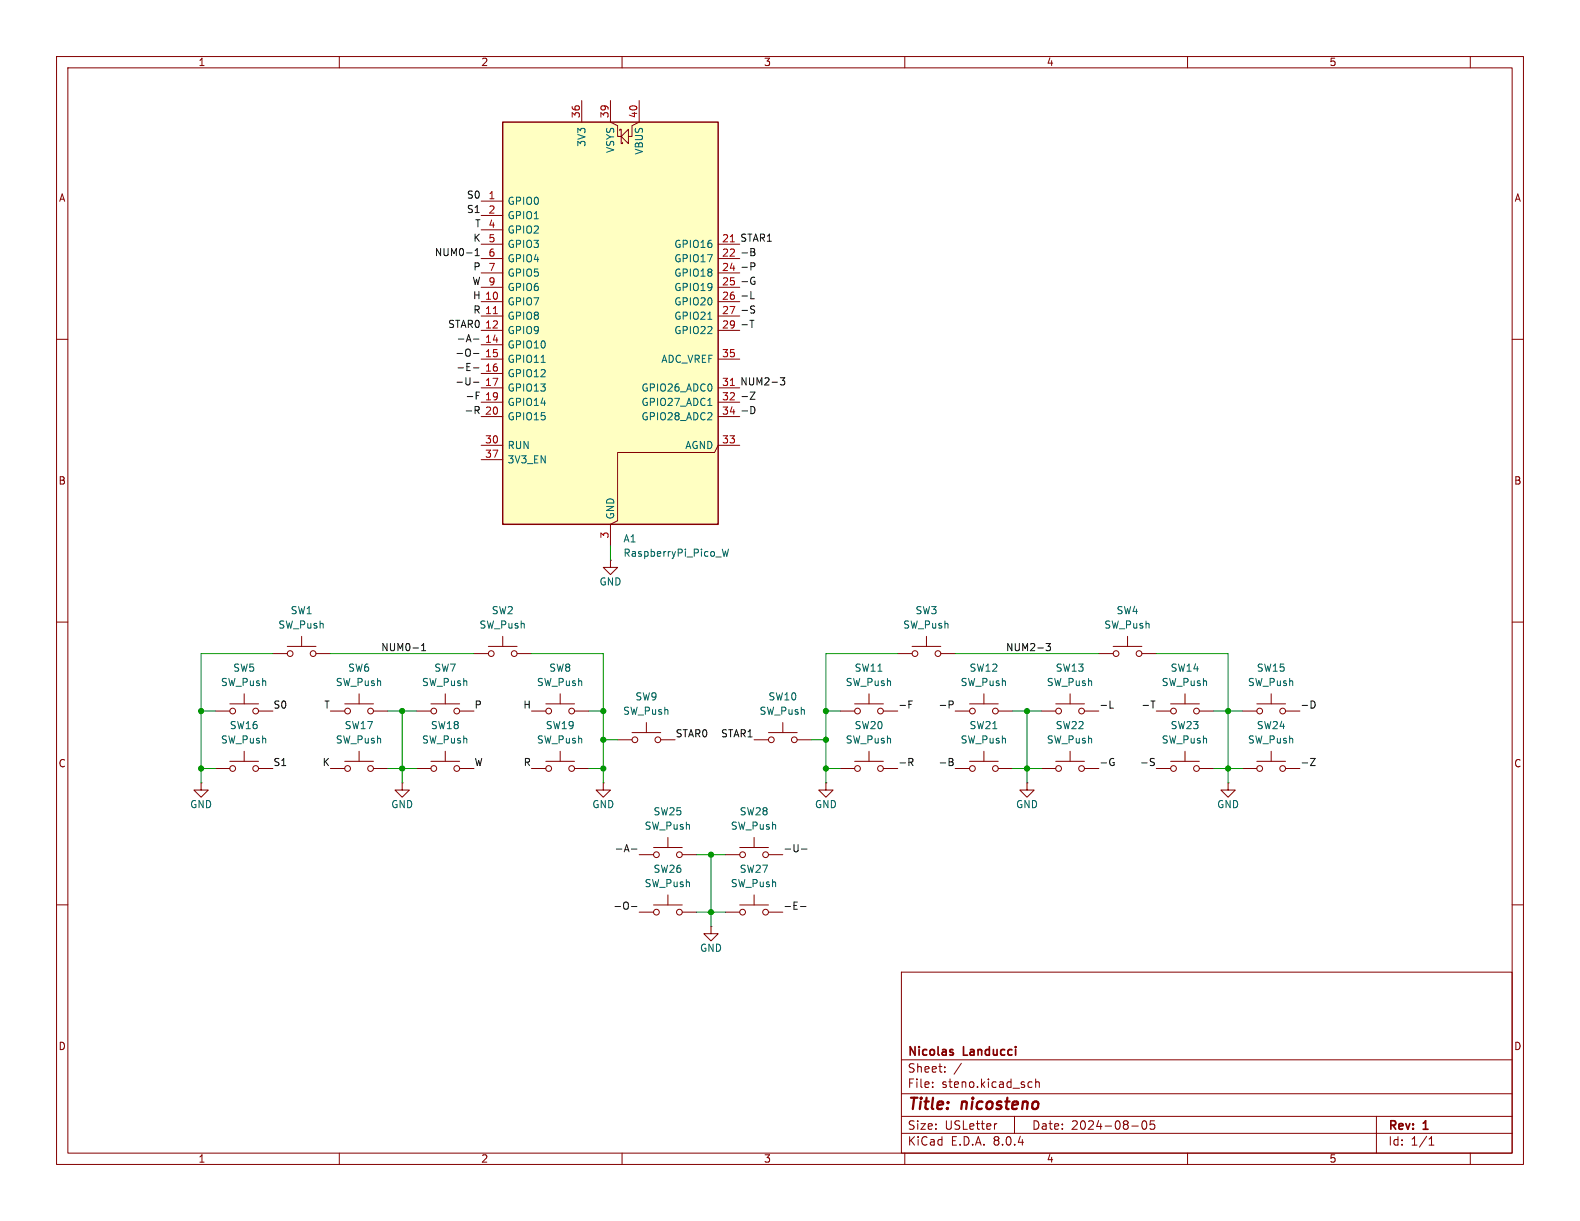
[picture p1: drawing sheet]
<svg xmlns="http://www.w3.org/2000/svg" width="279mm" height="216mm" viewBox="0 0 279 216" stroke-linecap="round" stroke-linejoin="round" font-family="sans-serif">
<g fill="none" stroke="#840000" stroke-width=".18">
<path d="M10 10h259.4v195.9h-259.4zM12 12h255.4v191.9h-255.4zM60 10v2M110 10v2M160 10v2M210 10v2M260 10v2M10 60h2M267.4 60h2M10 110h2M48.3 115.6h2.5M50.8 114.3h5.1"/>
<path d="M53.3 112.5v1.8M55.9 115.6h2.5M83.8 115.6h2.6M86.4 114.3h5M88.9 112.5v1.8M91.4 115.6h2.6M267.4 110h2M35.6 138.4v1.3h1.2l-1.2 1.3-1.3-1.3h1.3M35.6 138.4h.1M38.1 125.7h2.5M40.6 124.5h5.1M43.2 122.7v1.8"/>
<path d="M45.7 125.7h2.6M58.4 135.9h2.6M58.4 125.7h2.6M61 134.6h5M61 124.5h5M63.5 122.7v1.8M63.5 132.8v1.8M66 135.9h2.6M66 125.7h2.6M71.1 138.4v1.3h1.3l-1.3 1.3-1.3-1.3h1.3M71.1 138.4h.1M73.7 135.9h2.5"/>
<path d="M73.7 125.7h2.5M76.2 134.6h5.1M76.2 124.5h5.1M78.7 122.7v1.8M78.7 132.8v1.8M81.3 135.9h2.5M81.3 125.7h2.5M94 135.9h2.5M96.5 134.6h5.1M99.1 132.8v1.8M101.6 135.9h2.5M106.7 138.4v1.3h1.2l-1.2 1.3-1.3-1.3h1.3"/>
<path d="M106.7 138.4h.1M109.2 130.8h2.6M111.8 129.5h5M114.3 127.8v1.7M116.8 130.8h2.6M133.3 130.8h2.6M135.9 129.5h5.1M138.4 127.8v1.7M141 130.8h2.5M146 138.4v1.3h-1.2l1.2 1.3 1.3-1.3h-1.3M146 138.4h.1M184.1 135.9h2.6"/>
<path d="M186.7 134.6h5.1M189.2 132.8v1.8M191.8 135.9h2.5M10 160h2M128.3 151.1h2.5M130.8 149.9h5.1M133.3 148.1v1.8M133.3 158.2v1.8M135.9 151.1h2.5M267.4 160h2M125.7 163.8v1.3h1.3l-1.3 1.3-1.2-1.3h1.2M125.7 163.8h.1"/>
<path d="M128.3 161.3h2.5M130.8 160h5.1M135.9 161.3h2.5M159.4 171.9h108v32h-108zM159.4 197.4h108M159.4 193.4h108M159.4 187.4h108M164.9 192.1v.2M164.9 191.4v.1M167.1 189.4v.2M167.1 188.7v.1M170 188l-1.3 1.9"/>
<path d="M176.3 198.7l-.3 .1M179.4 197.4v3M181.9 192.2h.6M181.9 191.4h.6M183.1 191.4l.3-.1 .3 .1 .1 .9M183.1 190.8v1.5M200.1 199.1h1.2M202.1 198.3l.2-.1a.81 .81 0 0 1 .6 .6 .81 .81 0 0 1-.3 .8l-.2 .1a.81 .81 0 0 1-.3-1.4zM204.1 198.2h-.7v.7l.2-.1h.5l.1 .2-.1 .5-.2 .2-.5-.2M243.4 197.4v6.5M60 203.9v2M110 203.9v2"/>
<path d="M159.4 200.4h108M160 203.9v2M210 203.9v2M252.7 202.5h.9M252.7 201.4l.4-.4v1.5M260 203.9v2"/>
<circle cx="51.3" cy="115.6" r=".51"/>
<circle cx="55.4" cy="115.6" r=".51"/>
<circle cx="86.9" cy="115.6" r=".51"/>
<circle cx="90.9" cy="115.6" r=".51"/>
<circle cx="41.1" cy="125.7" r=".51"/>
<circle cx="45.2" cy="125.7" r=".51"/>
<circle cx="61.5" cy="125.7" r=".51"/>
<circle cx="61.5" cy="135.9" r=".51"/>
<circle cx="65.5" cy="125.7" r=".51"/>
<circle cx="65.5" cy="135.9" r=".51"/>
<circle cx="76.7" cy="125.7" r=".51"/>
<circle cx="76.7" cy="135.9" r=".51"/>
<circle cx="80.8" cy="125.7" r=".51"/>
<circle cx="80.8" cy="135.9" r=".51"/>
<circle cx="97" cy="135.9" r=".51"/>
<circle cx="101.1" cy="135.9" r=".51"/>
<circle cx="112.3" cy="130.8" r=".51"/>
<circle cx="116.3" cy="130.8" r=".51"/>
<circle cx="136.4" cy="130.8" r=".51"/>
<circle cx="140.5" cy="130.8" r=".51"/>
<circle cx="187.2" cy="135.9" r=".51"/>
<circle cx="191.3" cy="135.9" r=".51"/>
<circle cx="131.3" cy="151.1" r=".51"/>
<circle cx="135.4" cy="151.1" r=".51"/>
<circle cx="131.3" cy="161.3" r=".51"/>
<circle cx="135.4" cy="161.3" r=".51"/>
</g>
<path d="M168.4 186.1l.2 .2-.2 .3M168.4 185.6h.1" fill="none" stroke="#840000" stroke-width=".3"/>
<path d="M88.9 21.6h38.1v71.1h-38.1z" fill="#ffffc2"/>
<path d="M88.9 21.6h38.1v71.1h-38.1z" fill="none" stroke="#840000" stroke-width=".25"/>
<g fill="none" stroke="#840000" stroke-width=".18">
<path d="M102.9 17.8v3.8M107.9 17.8v3.8l1.3 .6v1.9h.7M113 17.8v3.8l-1.2 .6v1.9h-.7M85.1 35.6h3.8M85.1 38.1h3.8M109.6 23.1v-.2h.3v2.5h.2v-.3M109.9 24.1l1.2-1.2v2.5zM85.1 53.3h3.8M85.1 55.9h3.8M85.1 58.4h3.8M85.1 43.2h3.8M85.1 45.7h3.8"/>
<path d="M85.1 48.3h3.8M85.1 50.8h3.8M85.1 40.6h3.8M127 53.3h3.8M127 55.9h3.8M127 58.4h3.8M127 43.2h3.8M127 45.7h3.8M127 48.3h3.8M127 50.8h3.8M85.1 61h3.8M85.1 63.5h3.8"/>
<path d="M85.1 66h3.8M85.1 68.6h3.8M85.1 71.1h3.8M85.1 73.7h3.8M85.1 78.7h3.8M127 63.5h3.8M127 68.6h3.8M127 71.1h3.8M127 73.7h3.8M130.8 78.7h-3.8l-.6 1.3h-17.2v12.1l-1.3 .6v3.8M85.1 81.3h3.8M107.9 99.1v1.2h1.3l-1.3 1.3-1.2-1.3h1.2"/>
<path d="M107.9 99.1h.1M158.7 115.6h2.6M161.3 114.3h5.1M163.8 112.5v1.8M166.4 115.6h2.5M194.3 115.6h2.5M196.8 114.3h5.1M199.4 112.5v1.8M201.9 115.6h2.6M38.1 135.9h2.5M40.6 134.6h5.1M43.2 132.8v1.8"/>
<path d="M45.7 135.9h2.6M94 125.7h2.5M96.5 124.5h5.1M99.1 122.7v1.8M101.6 125.7h2.5M148.6 135.9h2.5M148.6 125.7h2.5M151.1 134.6h5.1M151.1 124.5h5.1M153.7 122.7v1.8M153.7 132.8v1.8M156.2 135.9h2.5"/>
<path d="M156.2 125.7h2.5M168.9 135.9h2.5M168.9 125.7h2.5M171.4 134.6h5.1M171.4 124.5h5.1M174 122.7v1.8M174 132.8v1.8M176.5 135.9h2.6M176.5 125.7h2.6M181.6 138.4v1.3h1.3l-1.3 1.3-1.3-1.3h1.3M181.6 138.4h.1M184.1 125.7h2.6"/>
<path d="M186.7 124.5h5.1M189.2 122.7v1.8M191.8 125.7h2.5M204.5 135.9h2.5M204.5 125.7h2.5M207 134.6h5.1M207 124.5h5.1M209.5 122.7v1.8M209.5 132.8v1.8M212.1 135.9h2.5M212.1 125.7h2.5M217.2 138.4v1.3h1.2l-1.2 1.3-1.3-1.3h1.3"/>
<path d="M217.2 138.4h.1M219.7 135.9h2.5M219.7 125.7h2.5M222.2 134.6h5.1M222.2 124.5h5.1M224.8 122.7v1.8M224.8 132.8v1.8M227.3 135.9h2.6M227.3 125.7h2.6M113 151.1h2.6M115.6 149.9h5M118.1 148.1v1.8"/>
<path d="M118.1 158.2v1.8M120.6 151.1h2.6M113 161.3h2.6M115.6 160h5M120.6 161.3h2.6"/>
<circle cx="161.8" cy="115.6" r=".51"/>
<circle cx="165.9" cy="115.6" r=".51"/>
<circle cx="197.4" cy="115.6" r=".51"/>
<circle cx="201.4" cy="115.6" r=".51"/>
<circle cx="41.1" cy="135.9" r=".51"/>
<circle cx="45.2" cy="135.9" r=".51"/>
<circle cx="97" cy="125.7" r=".51"/>
<circle cx="101.1" cy="125.7" r=".51"/>
<circle cx="151.6" cy="125.7" r=".51"/>
<circle cx="151.6" cy="135.9" r=".51"/>
<circle cx="155.7" cy="125.7" r=".51"/>
<circle cx="155.7" cy="135.9" r=".51"/>
<circle cx="172" cy="125.7" r=".51"/>
<circle cx="172" cy="135.9" r=".51"/>
<circle cx="176" cy="125.7" r=".51"/>
<circle cx="176" cy="135.9" r=".51"/>
<circle cx="187.2" cy="125.7" r=".51"/>
<circle cx="191.3" cy="125.7" r=".51"/>
<circle cx="207.5" cy="125.7" r=".51"/>
<circle cx="207.5" cy="135.9" r=".51"/>
<circle cx="211.6" cy="125.7" r=".51"/>
<circle cx="211.6" cy="135.9" r=".51"/>
<circle cx="222.8" cy="125.7" r=".51"/>
<circle cx="222.8" cy="135.9" r=".51"/>
<circle cx="226.8" cy="125.7" r=".51"/>
<circle cx="226.8" cy="135.9" r=".51"/>
<circle cx="116.1" cy="151.1" r=".51"/>
<circle cx="120.1" cy="151.1" r=".51"/>
<circle cx="116.1" cy="161.3" r=".51"/>
<circle cx="120.1" cy="161.3" r=".51"/>
</g>
<path d="M87.2 55.5h.8M129.1 42.8h.8M129.1 68.2h.8" fill="none" stroke="#a90000" stroke-width=".18"/>
<path d="M125.2 56.5h.7M95.7 64.1h.7M125.2 71.7h.7M127.7 97.1l.3 1.3 .3-.9 .2 .9 .3-1.3" fill="none" stroke="#006464" stroke-width=".18"/>
<g fill="none" stroke="#0f0f0f" stroke-width=".18">
<path d="M83.7 60h1M84 45.2h.7M84 44.3l.4-.4v1.3M132.6 56.6h.7M132.8 46.5h.5l.2 .2-.1 .4h-.6M132.8 43.9l.6 .2 .1 .2-.3 .2M132.8 52.8h.6M132.8 44.5h.4M133 54.7l.3 .1 .2 .3-.3 .3h-.3M133 54.1l.5 .1M133.1 49l.4 .1M133.2 44.5l.3 .3v.3l-.7 .1"/>
<path d="M133.3 49.7h.2v.5l-.4 .1M83.7 65h1M83.7 62.5h1M83.7 67.6h1M84 71.9h.5l.2 .2-.1 .4h-.6M84.2 69.9h.4M84.2 69.3h.6M84.3 72.5l.4 .6M131.2 70.1h1M132.7 69.3h.8l-.8 1.3h.8M133.1 71.9a.68 .68 0 0 1 .4 .6 .68 .68 0 0 1-.4 .6M138 66.8h.8l-.5 .5 .4 .1v.5l-.2 .2-.5-.2"/>
<path d="M74.5 115.1h.8M74.5 114.2l.4-.4v1.3M185 113.8h.8l-.5 .5 .4 .1v.5l-.2 .2-.5-.2M160.7 134.1h.5l.3 .2-.2 .4-.6 .1M160.7 123.9h.6M160.7 124.6h.4M161 134.8l.5 .6M167.8 134.1l.6 .1 .1 .3-.2 .2M167.8 123.9h.5l.3 .3-.2 .4h-.6M167.8 134.7h.5M168.3 134.7l.3 .3-.1 .3-.7 .1M196.3 125.2h.6"/>
<path d="M196.6 134.1l.4 .1M196.8 134.8h.2v.5l-.4 .1M203.5 123.9h.7M203.6 134.1l.5 .1M203.6 134.7l.4 .1 .1 .3-.2 .3h-.3M230.3 134.9h.9M231.7 134.1h.9l-.9 1.3h.9M232.1 123.9a.68 .68 0 0 1 .5 .7 .68 .68 0 0 1-.5 .6M111.7 150.1h.9M141.7 150.1h1M111.7 160.3h.9M141.6 160.3h.9"/>
</g>
<g fill="none" stroke="#009600" stroke-width=".18">
<path d="M107.9 96.5v2.6M48.3 115.6h-12.7v22.8M58.4 115.6h25.4M94 115.6h12.7v22.8M158.7 115.6h-12.7v22.8M168.9 115.6h25.4M204.5 115.6h12.7v22.8M35.6 125.7h2.5M35.6 135.9h2.5M68.6 125.7h5.1M68.6 135.9h5.1M71.1 125.7v12.7"/>
<path d="M104.1 125.7h2.6M104.1 135.9h2.6M106.7 130.8h2.5M143.5 130.8h2.5M146 125.7h2.6M146 135.9h2.6M179.1 125.7h5M179.1 135.9h5M181.6 125.7v12.7M214.6 125.7h5.1M214.6 135.9h5.1M123.2 151.1h5.1"/>
<path d="M125.7 151.1v12.7M123.2 161.3h5.1"/>
</g>
<g fill="#009600" stroke="#009600" stroke-width=".18">
<circle cx="146" cy="135.9" r=".46"/>
<circle cx="181.6" cy="125.7" r=".46"/>
<circle cx="146" cy="125.7" r=".46"/>
<circle cx="146" cy="130.8" r=".46"/>
<circle cx="35.6" cy="135.9" r=".46"/>
<circle cx="71.1" cy="125.7" r=".46"/>
<circle cx="35.6" cy="125.7" r=".46"/>
<circle cx="106.7" cy="130.8" r=".46"/>
<circle cx="106.7" cy="135.9" r=".46"/>
<circle cx="106.7" cy="125.7" r=".46"/>
<circle cx="71.1" cy="135.9" r=".46"/>
<circle cx="125.7" cy="151.1" r=".46"/>
<circle cx="125.7" cy="161.3" r=".46"/>
<circle cx="217.2" cy="135.9" r=".46"/>
<circle cx="217.2" cy="125.7" r=".46"/>
<circle cx="181.6" cy="135.9" r=".46"/>
</g>
<g font-size="2.8" fill="#840000">
<text x="160.4" y="196.8">Title:</text>
<text x="170.1" y="196.8">nicosteno</text>
</g>
<g font-size="2.1" fill="#840000">
<text x="160.4" y="189.9">Sheet:</text>
<text x="160.4" y="187.1">Nicolas</text>
<text x="170.4" y="187.1">Landucci</text>
<text x="160.4" y="192.6">File:</text>
<text x="166.5" y="192.6">steno.kicad_sch</text>
<text x="160.4" y="202.8">KiCad</text>
<text x="160.4" y="200">Size:</text>
<text x="167.1" y="200">USLetter</text>
<text x="168.1" y="202.8">E.D.A.</text>
<text x="175.7" y="202.8">8.0.4</text>
<text x="182.4" y="200">Date:</text>
<text x="189.4" y="200">2024-08-05</text>
<text x="245.4" y="200.2">Rev:</text>
<text x="245.4" y="202.8">Id:</text>
<text x="249.5" y="202.8">1/1</text>
<text x="251.8" y="200.2">1</text>
</g>
<g font-size="1.8" fill="#840000">
<text x="35" y="11.9">1</text>
<text x="85" y="11.9">2</text>
<text x="135" y="11.9">3</text>
<text x="185" y="11.9">4</text>
<text x="235" y="11.9">5</text>
<text x="10.3" y="35.9">A</text>
<text x="267.7" y="35.9">A</text>
<text x="10.3" y="85.9">B</text>
<text x="267.7" y="85.9">B</text>
<text x="10.3" y="135.9">C</text>
<text x="267.7" y="135.9">C</text>
<text x="10.3" y="185.9">D</text>
<text x="267.7" y="185.9">D</text>
<text x="35" y="205.8">1</text>
<text x="85" y="205.8">2</text>
<text x="135" y="205.8">3</text>
<text x="185" y="205.8">4</text>
<text x="235" y="205.8">5</text>
</g>
<g font-size="1.8" fill="#a90000">
<text x="102.6" y="21" transform="rotate(-90 102.6 21)">36</text>
<text x="107.7" y="21" transform="rotate(-90 107.7 21)">39</text>
<text x="112.8" y="21" transform="rotate(-90 112.8 21)">40</text>
<text x="86.3" y="35.3">1</text>
<text x="86.3" y="37.8">2</text>
<text x="86.3" y="40.4">4</text>
<text x="86.3" y="42.9">5</text>
<text x="86.3" y="45.5">6</text>
<text x="127.6" y="42.9">21</text>
<text x="127.6" y="45.5">22</text>
<text x="86.3" y="48">7</text>
<text x="127.6" y="48">24</text>
<text x="127.6" y="50.5">25</text>
<text x="127.6" y="53.1">26</text>
<text x="85.7" y="58.2">12</text>
<text x="127.6" y="55.6">27</text>
<text x="127.6" y="58.2">29</text>
<text x="85.7" y="60.7">14</text>
<text x="85.7" y="63.2">15</text>
<text x="85.7" y="65.8">16</text>
<text x="127.6" y="63.2">35</text>
<text x="85.7" y="68.3">17</text>
<text x="85.7" y="70.9">19</text>
<text x="127.6" y="68.3">31</text>
<text x="127.6" y="70.9">32</text>
<text x="85.7" y="73.4">20</text>
<text x="127.6" y="73.4">34</text>
<text x="85.7" y="78.5">30</text>
<text x="85.7" y="81">37</text>
<text x="127.6" y="78.5">33</text>
<text x="107.7" y="95.3" transform="rotate(-90 107.7 95.3)">3</text>
</g>
<g font-size="1.8" fill="#006464">
<text x="103.7" y="26.1" transform="rotate(-90 103.7 26.1)">3V3</text>
<text x="108.8" y="27.2" transform="rotate(-90 108.8 27.2)">VSYS</text>
<text x="113.9" y="27.5" transform="rotate(-90 113.9 27.5)">VBUS</text>
<text x="89.7" y="36.4">GPIO0</text>
<text x="89.7" y="39">GPIO1</text>
<text x="89.7" y="41.5">GPIO2</text>
<text x="89.7" y="44">GPIO3</text>
<text x="89.7" y="46.6">GPIO4</text>
<text x="119.1" y="44">GPIO16</text>
<text x="119.1" y="46.6">GPIO17</text>
<text x="89.7" y="49.1">GPIO5</text>
<text x="89.7" y="51.7">GPIO6</text>
<text x="119.1" y="49.1">GPIO18</text>
<text x="119.1" y="51.7">GPIO19</text>
<text x="89.7" y="54.2">GPIO7</text>
<text x="89.7" y="56.7">GPIO8</text>
<text x="89.7" y="59.3">GPIO9</text>
<text x="119.1" y="54.2">GPIO20</text>
<text x="119.1" y="56.7">GPIO21</text>
<text x="119.1" y="59.3">GPIO22</text>
<text x="89.7" y="61.8">GPIO10</text>
<text x="89.7" y="64.4">GPIO11</text>
<text x="116.8" y="64.4">ADC_VREF</text>
<text x="89.7" y="66.9">GPIO12</text>
<text x="89.7" y="69.4">GPIO13</text>
<text x="89.7" y="72">GPIO14</text>
<text x="113.3" y="69.4">GPIO26_ADC0</text>
<text x="113.3" y="72">GPIO27_ADC1</text>
<text x="89.7" y="74.5">GPIO15</text>
<text x="113.3" y="74.5">GPIO28_ADC2</text>
<text x="89.7" y="79.6">RUN</text>
<text x="89.7" y="82.1">3V3_EN</text>
<text x="121.1" y="79.6">AGND</text>
<text x="108.8" y="91.9" transform="rotate(-90 108.8 91.9)">GND</text>
<text x="110.2" y="96.1">A1</text>
<text x="110.2" y="98.7">RaspberryPi_Pico_W</text>
<text x="105.9" y="103.7">GND</text>
<text x="49.1" y="111.4">SW_Push</text>
<text x="51.3" y="108.8">SW1</text>
<text x="84.7" y="111.4">SW_Push</text>
<text x="86.9" y="108.8">SW2</text>
<text x="159.6" y="111.4">SW_Push</text>
<text x="161.8" y="108.8">SW3</text>
<text x="195.2" y="111.4">SW_Push</text>
<text x="197.4" y="108.8">SW4</text>
<text x="41.1" y="119">SW5</text>
<text x="61.5" y="119">SW6</text>
<text x="76.7" y="119">SW7</text>
<text x="97" y="119">SW8</text>
<text x="151" y="119">SW11</text>
<text x="171.3" y="119">SW12</text>
<text x="186.6" y="119">SW13</text>
<text x="206.9" y="119">SW14</text>
<text x="222.1" y="119">SW15</text>
<text x="39" y="121.5">SW_Push</text>
<text x="59.3" y="121.5">SW_Push</text>
<text x="74.5" y="121.5">SW_Push</text>
<text x="94.8" y="121.5">SW_Push</text>
<text x="112.3" y="124.1">SW9</text>
<text x="135.8" y="124.1">SW10</text>
<text x="149.5" y="121.5">SW_Push</text>
<text x="169.8" y="121.5">SW_Push</text>
<text x="185" y="121.5">SW_Push</text>
<text x="205.3" y="121.5">SW_Push</text>
<text x="220.6" y="121.5">SW_Push</text>
<text x="39" y="131.7">SW_Push</text>
<text x="40.5" y="129.1">SW16</text>
<text x="59.3" y="131.7">SW_Push</text>
<text x="60.9" y="129.1">SW17</text>
<text x="74.5" y="131.7">SW_Push</text>
<text x="76.1" y="129.1">SW18</text>
<text x="94.8" y="131.7">SW_Push</text>
<text x="96.4" y="129.1">SW19</text>
<text x="110.1" y="126.6">SW_Push</text>
<text x="134.2" y="126.6">SW_Push</text>
<text x="149.5" y="131.7">SW_Push</text>
<text x="151" y="129.1">SW20</text>
<text x="169.8" y="131.7">SW_Push</text>
<text x="171.3" y="129.1">SW21</text>
<text x="185" y="131.7">SW_Push</text>
<text x="186.6" y="129.1">SW22</text>
<text x="205.3" y="131.7">SW_Push</text>
<text x="206.9" y="129.1">SW23</text>
<text x="220.6" y="131.7">SW_Push</text>
<text x="222.1" y="129.1">SW24</text>
<text x="33.5" y="143.1">GND</text>
<text x="69.1" y="143.1">GND</text>
<text x="104.6" y="143.1">GND</text>
<text x="144" y="143.1">GND</text>
<text x="179.6" y="143.1">GND</text>
<text x="215.1" y="143.1">GND</text>
<text x="113.9" y="146.9">SW_Push</text>
<text x="115.5" y="144.4">SW25</text>
<text x="129.1" y="146.9">SW_Push</text>
<text x="130.7" y="144.4">SW28</text>
<text x="115.5" y="154.5">SW26</text>
<text x="130.7" y="154.5">SW27</text>
<text x="113.9" y="157.1">SW_Push</text>
<text x="129.1" y="157.1">SW_Push</text>
<text x="123.7" y="168.5">GND</text>
</g>
<g font-size="1.8" fill="#0f0f0f">
<text x="82.5" y="35.2">S0</text>
<text x="82.5" y="37.8">S1</text>
<text x="83.9" y="40.3">T</text>
<text x="76.8" y="45.4">NUM0-1</text>
<text x="83.6" y="42.8">K</text>
<text x="83.6" y="47.9">P</text>
<text x="130.8" y="47.9">-P</text>
<text x="130.8" y="42.8">STAR1</text>
<text x="130.8" y="45.4">-B</text>
<text x="83.4" y="50.5">W 9</text>
<text x="83.6" y="53">H 10</text>
<text x="130.8" y="50.5">-G</text>
<text x="130.8" y="53">-L</text>
<text x="79.1" y="58.1">STAR0</text>
<text x="83.6" y="55.5">R 11</text>
<text x="130.8" y="58.1">-T</text>
<text x="130.8" y="55.5">-S</text>
<text x="80.4" y="63.2">-O-</text>
<text x="80.6" y="65.7">-E-</text>
<text x="80.7" y="60.6">-A-</text>
<text x="80.4" y="68.2">-U-</text>
<text x="82.2" y="70.8">-F</text>
<text x="130.8" y="68.2">NUM2-3</text>
<text x="82" y="73.3">-R</text>
<text x="130.8" y="73.3">-D</text>
<text x="67.3" y="115.2">NUM0-1</text>
<text x="177.8" y="115.2">NUM2-3</text>
<text x="48.3" y="125.4">S0</text>
<text x="57.2" y="125.4">T</text>
<text x="83.8" y="125.4">P</text>
<text x="92.4" y="125.4">H</text>
<text x="158.7" y="125.4">-F</text>
<text x="165.9" y="125.4">-P</text>
<text x="194.3" y="125.4">-L</text>
<text x="201.7" y="125.4">-T</text>
<text x="229.9" y="125.4">-D</text>
<text x="119.4" y="130.5">STAR0</text>
<text x="127.4" y="130.5">STAR1</text>
<text x="48.3" y="135.5">S1</text>
<text x="56.9" y="135.5">K</text>
<text x="83.8" y="135.5">W</text>
<text x="92.5" y="135.5">R</text>
<text x="158.7" y="135.5">-R</text>
<text x="165.9" y="135.5">-B</text>
<text x="194.3" y="135.5">-G</text>
<text x="201.5" y="135.5">-S</text>
<text x="108.6" y="150.8">-A-</text>
<text x="138.4" y="150.8">-U-</text>
<text x="108.4" y="160.9">-O-</text>
<text x="138.4" y="160.9">-E-</text>
</g>
</svg>
